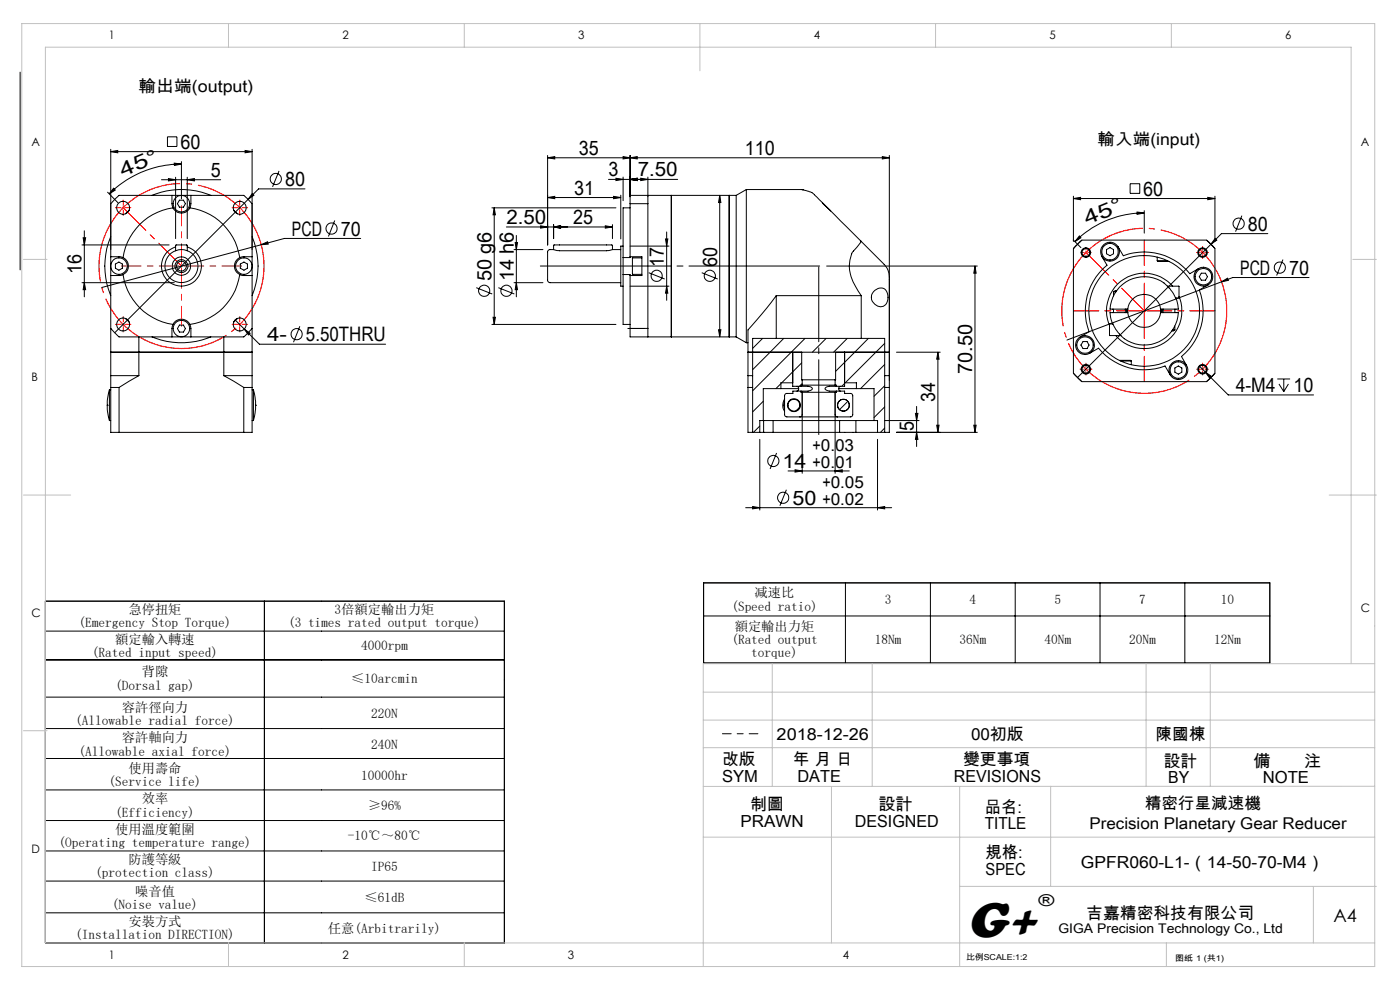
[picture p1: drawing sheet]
<svg xmlns="http://www.w3.org/2000/svg" width="297mm" height="210mm" viewBox="0 0 297 210" stroke-linecap="round" stroke-linejoin="round" font-family="sans-serif">
<g fill="none" stroke="#000" stroke-width=".21">
<path d="M4.3 15.3v41.9M23.5 32.2l1.5-.3v.5zM23.5 31.7v48M23.5 32.2h30M24.1 39.9l.3 .4-1.2 .8zM34.3 38.1h12.5M35.5 29h2v2.1h-2zM35.7 37.9l1.6 .2-1.6 .3zM37 34.6l1.5 .2-1.5 .3zM37.3 37.6v13M38.5 34.8a21.7 21.7 0 0 0-15.3 6.3M38.5 34.3v7.9"/>
<path d="M39.7 38.1l1.5-.2v.5zM39.7 37.6v13M52 31.9l1.5 .3-1.5 .2zM53.5 31.7v48M59.2 36.3l-1.4 3.3M116.2 33.5l1.5-.3v.5zM116.2 33v19M116.2 33.5h72.5M129.1 38.1h14.7M130.7 37.8l1.5 .3-1.5 .2zM132.2 33.2l1.5 .3-1.5 .2zM132.2 37.6v5"/>
<path d="M133.7 33.5l1.5-.3v.5zM133.7 38.1l1.5-.3v.5zM133.7 33v8.7M135.9 37.8l1.5 .3-1.5 .2zM137.4 37.6v4.1M187.2 33.2l1.5 .3-1.5 .2zM188.7 33v47.7M239.7 39h2.1v2h-2.1zM17.4 60h19.6M17.4 52h18.5M17.6 50.4h.6l-.3 1.6zM17.9 49v14"/>
<path d="M17.9 60l.3 1.4h-.6zM22.8 40.8l2.2 2.2M23.5 43.2l1.8-1.8h26.4l1.8 1.8M23.5 54.5h2.1l.5 .1M23.5 50.2a16.1 16.1 0 0 0 0 12.5M24.5 56l.7-.4 .8 .4v.9l-.8 .4-.7-.4zM26.1 58.2a12.5 12.5 0 0 0 10.6 10.6M26.1 54.6a2 2 0 0 1 1.1 1.8 2 2 0 0 1-1.1 1.8M26.1 58.2l-.6 .2h-2M27.4 44.6l-.8 .8M32.2 41.4a16.3 16.3 0 0 1 12.5 0M36.5 41.4v1.9l.2 .8"/>
<path d="M36.7 44.1a2.03 2.03 0 0 0 3.6 0M36.7 44.1a12.5 12.5 0 0 0-10.6 10.5M37.3 53.2v-1.2h2.4v1.2M37.3 52.4a4.2 4.2 0 0 0-2.3 6.5 4.2 4.2 0 0 0 6.9 0 4.2 4.2 0 0 0-2.2-6.5M38.1 42.5h.8l.4 .7-.4 .7h-.8l-.5-.7zM40.3 44.1a12.5 12.5 0 0 1 10.6 10.5M40.5 41.4v1.9l-.2 .8M49.6 44.6l.8 .8M50.9 54.6a2 2 0 0 0-1.2 1.8 2 2 0 0 0 1.2 1.8M50.9 58.2a12.5 12.5 0 0 1-10.6 10.6M50.9 58.2l.6 .2h2M51 56l.8-.4 .7 .4v.9l-.7 .4-.8-.4z"/>
<path d="M53.5 54.5h-2.1l-.5 .1M53.5 50.2a16.1 16.1 0 0 1 0 12.5M53.5 41.1l.4 .3-1.3 .9zM55.4 51.9l1.4-.6 .1 .5zM55.4 51.9l-33.8 9.1M64.7 40.1h-9.8l-30.6 30.5M71 46.8l-1.3 3.4M76.5 50.6h-16.2l-4.9 1.3M104.4 44.1h26.3M104.8 44.1l.3 1.5h-.5zM104.8 44.1v24.7M107.4 48.1h22.5"/>
<path d="M109 60h6.2M109 52.9h6.2M109.3 51.5h.5l-.3 1.4zM109.5 60l.3 1.4h-.5zM109.5 49.9v13.1M114.7 47.9l1.5 .2-1.5 .3zM116.2 41.9l1.5-.2v.4zM116.2 41.9h15.5M117.4 48.1l1.5-.2v.5zM117.4 47.7v2.9M117.4 52.9l.1-.9h12.3l.1 .9M117.4 52.9l1.3 .3h10l1.2-.3"/>
<path d="M117.4 52.9l-1.1 .2-.1 .3v1.2a20.8 20.8 0 0 0 .1 5.2l.4 .2h15M128.4 47.9l1.5 .2-1.5 .3zM129.9 47.7v2.9M129.9 52.9h1.8M130.2 41.7l1.5 .2-1.5 .2zM131.7 41.4v9.3M132.2 54.6v3.6M132.2 58.2h1.5v.2M132.2 58.2v10.6h1.5M132.2 52.2h-.5v8.5h.5M133.7 52.2h8.2M133.7 54.5v.1h-1.5"/>
<path d="M133.7 44.1h-1.5v10.5M133.7 43.2v11.3M133.7 58.4v11.3M133.7 43.2h3.7M133.7 54.5h2.5v3.9h-2.5M136.2 54.7h-2v3.5h2M137.4 41.4v1.8M137.4 43.2v26.5M137.6 57.8l3.4 1.4M141.2 50.7h.5l-.3 1.5zM141.4 49.2v14.5M142.4 41.4v30.1z"/>
<path d="M148.9 57.8l3.4 1.4M152.7 41.4l.2 1.6h-.5zM152.7 41.4v30.1M154.7 41.4v30.1M156.2 41.4h-22.5v1.8M156.2 41.4v30.1M158.3 40.2v32.5M158.3 40.2h12.2M158.3 40.2l-2.1 1.2M170.2 40.3l1.5 .4a2.49 2.49 0 0 1 1.6 1.1l2.9 2.9M174.4 43l1.8 1.7M175.4 56.4h31.9"/>
<path d="M176.2 44.7l6.4 6.4M182.6 51.1v.4l-1.2 1.4a3 3 0 0 0-1.1 2.3 9 9 0 0 0 1.8 6.6l.6 .9M182.6 51.1l4.1 4.1a4.5 4.5 0 0 1 2 3.6M206.8 56.4l.3 1.6h-.5zM206.8 56.4v35.3M227.7 50.9l1.6 1.6M227.7 42.1l1.5-.2v.5zM227.7 41.6v9.6M227.7 42.1h30M228.1 52.2l1.4-1.3h26.5l.3 .3 1.4 1.5v26.5l-.2 .3-1.5 1.5h-26.5l-.5-.5-1.3-1.3v-26.5zM229 50.1l.3 .3-1.3 .9zM229.5 50.9l-1.8 1.8"/>
<path d="M233.8 54.4l1 1.9a12.5 12.5 0 0 0-3.8 14.1l-1.8 1.1M234.7 52.9l.8-.4 .7 .4v.9l-.7 .4-.8-.4zM237.2 52.4l1.1 1.8a12.6 12.6 0 0 1 14.1 3.9l1.9-1.1M237.2 52.4a2 2 0 0 0-2.7-.7 2 2 0 0 0-.7 2.7M237.2 52.4a2 2 0 0 1-.7 2.7 2 2 0 0 1-2.7-.7M241.2 45l1.5 .2-1.5 .3zM242.7 45.2a20.8 20.8 0 0 0-14.7 6.1M242.7 44.7v4.8M245.5 55.3h2.2M245.5 55.3l.1 .1h2.4M245.5 54.5v.8M254.3 57a2 2 0 0 1 2.7 .7 2 2 0 0 1-.7 2.7"/>
<path d="M254.3 57a2 2 0 0 0-.7 2.7 2 2 0 0 0 2.7 .7M254.8 58h.9l.5 .7-.5 .7h-.9l-.4-.7zM256 50.9l.6 .7M256.2 41.9l1.5 .2-1.5 .3zM256.6 51.6l1.1 1.1M256.9 51.8l-28.3 28.3M257.7 41.6v9.6M257.8 50.6l.3 .3-1.2 .9zM259.1 59.8l1.3-.8 .2 .5zM259.1 59.8l-32.8 12.3M263.5 45.7l-1.4 3.4M269 49.6h-9.9l-2.2 2.2"/>
<path d="M272.2 55.1l-1.4 3.3M277.7 58.9h-16.2l-2.4 .9M23.5 69.7l1.8 1.8h26.4l1.8-1.8M23.5 79.7v2.5M23.5 79.7h6M23.5 74.7h30M26.6 67.5l.8 .8M29.5 79.7l-4.2 2.5M29.5 71.5v8.2M32.2 71.5a16.3 16.3 0 0 0 12.5 0M36.7 68.8a2 2 0 0 1 1.8-1.1 2 2 0 0 1 1.8 1.1M36.7 68.8l-.2 .8v1.9"/>
<path d="M38.1 69h.8l.4 .7-.4 .7h-.8l-.5-.7zM40.3 68.8l.2 .8v1.9M47.5 79.7l4.2 2.5M47.5 79.7h6M47.5 71.5v8.2M49.9 67.9l5.1 5.1h26.8M50.4 67.5l-.8 .8M51.8 69.8l1.3 .9-.4 .3zM53.5 79.7v2.5M63.6 69.2l-1.3 3.4M101 61l3.4 1.4M104.4 68.8h26.3"/>
<path d="M104.6 67.3h.5l-.3 1.5zM105.7 61l3.4 1.4M133.7 60.7h8.2M133.7 69.7v1.8h22.5M133.7 69.7h3.7M137.4 69.7v1.8M141.4 60.7l.3 1.5h-.5zM152.4 69.9h.5l-.2 1.6zM156.2 71.5l2.1 1.2M158.3 72.7h.4M158.7 79.7v2.5M158.7 79.7h1"/>
<path d="M158.7 74.7h30M159.7 79.7v2.5M161.8 71.8l-2.1 2.1M164.7 62.7l-2.1 2.7-3.9 4.6v9.7M164.7 71.8h-5v7.9M164.7 62.7h18M164.7 62.7v9.1M164.7 71.8h18M166.3 71.8l-6.6 6.6M168.2 74.7v7.2h1.7M170.1 77l-4.3 4.2M170.1 74.7l.1 5.9"/>
<path d="M170.8 71.8l-11.1 11.1M175.3 71.8l-3 2.9M177.3 74.7l-.1 5.9M179.2 74.7v7.2h-1.8M179.7 71.8l-2.9 2.9M182.7 71.8h5v7.9M182.7 62.7v9.1M184.2 71.8l-6.9 7M185.3 61.9a1.67 1.67 0 0 1 2.1-.7 1.67 1.67 0 0 1 1 1.9 1.64 1.64 0 0 1-.9 1.8 1.64 1.64 0 0 1-1.9-.4 1.83 1.83 0 0 1-.3-2.6zM187.7 72.8l-8.4 8.4M187.7 77.3l-5.1 5.1M187.7 79.7h1v2.5"/>
<path d="M187.7 79.7v2.5M190.2 74.7h9.3M199 74.7l.2 1.5h-.5zM199 74.7v17M227.7 79.2l1.8 1.8M229.2 71.5a2 2 0 0 0-.8 2.7 2 2 0 0 0 2.8 .7M229.2 71.5a2 2 0 0 1 2.7 .7 2 2 0 0 1-.7 2.7M229.8 72.5h.8l.4 .7-.4 .7h-.8l-.5-.7zM231.2 74.9l1.8-1a12.5 12.5 0 0 0 14.2 3.7l1 1.9M236 68.7h-.6v2.5h2.4M236.2 61.9h.5M236.2 61.9v.9"/>
<path d="M236.2 65.6v.7M236.9 61.7l-.7 .2M237.5 76.4h2.3l.2 .2M237.8 76.6h2.2M238.7 65.6v.7M239 65.6v.7M239.3 65.6a3.5 3.5 0 0 1 3.4-3.1 3.5 3.5 0 0 1 3.5 3.1M239.3 66.3a3.5 3.5 0 0 0 3.4 3.1 3.5 3.5 0 0 0 3.5-3.1M239.3 66.3h-3.8a6.2 6.2 0 0 0 1.8 4.3 7.2 7.2 0 0 0 7.8 2.2 7.2 7.2 0 0 0 4.9-6.5h-3.3M239.3 65.6v.7M240 76.6v.8M246.2 65.6h.5"/>
<path d="M246.2 66.3h.5M246.2 65.6v.7M246.5 65.6v.7M246.7 65.6v.7M247.6 60.7h2.5v2.5h-.7M248.7 70h.5M248.8 60.7a8 8 0 0 0-10.3-1.5 8 8 0 0 0-3.1 9.8M249.2 70l-.6 .2M249.2 65.6v.7M249.2 69.2v.8M249.2 78.1l.8-.5 .7 .5v.8l-.7 .5-.8-.5zM249.4 63.2a7.2 7.2 0 0 0-7.9-4.4 7.2 7.2 0 0 0-6 6.8h3.8"/>
<path d="M249.4 63.2l.6 2.4h-3.3M250.1 62.9a8 8 0 0 1-3.1 9.8 8 8 0 0 1-10.3-1.5M251.7 77.5a2 2 0 0 1-.7 2.7 2 2 0 0 1-2.8-.7M251.7 77.5a2 2 0 0 0-2.7-.7 2 2 0 0 0-.8 2.7M254.5 77.7l6.1 6.1h18.1M255.7 78.9l1.2 .9-.3 .3zM256.3 60.4l-1.9 1.1a12.5 12.5 0 0 1-3.8 14.1l1.1 1.9M257.7 79.2l-1.7 1.8M22.8 86h.1M22.8 86v1.2l.4 2M23.2 82.7v6.5M23.2 82.7l-.4 2v1.3"/>
<path d="M23.2 89.2h.3M23.2 82.7h.3M23.5 82.2h1.8M23.5 82.2v9.5h1.8M25.3 91.7h26.4M25.3 82.2v9.5M51.7 82.2h1.8M51.7 82.2v9.5M53.5 82.2v9.5h-1.8M53.5 89.2h.3M53.5 82.7h.3M53.8 82.7v6.5"/>
<path d="M53.8 82.7l.3 1.6 .1 1.7M54.2 86h.1M54.2 86l-.1 1.6-.3 1.6M158.7 82.2h1M158.7 82.2v9.5h1M159.7 91.7h1.5M159.7 82.2v9.5M161.2 93.2v15M161.2 91.7h.8M161.2 90.4l-1.4 1.3M161.9 89.2h23.5M161.9 89.2h-.7v2.5"/>
<path d="M161.9 85.1l-2.2 2.3M162 91.7h2M162 89.2v2.5M164 91.7h14.1M164 89.2v2.5M164.7 96.1l-1.3 3.4M165.7 81.4l-1.1 1M165.7 82.4h3.7M165.7 82.4h-3.8v6.8M166.4 84.7a2.22 2.22 0 0 0 0 2.5M166.4 85.2l-.1 .8 .1 .7M167.2 99.9h13"/>
<path d="M168.2 81.2h-2.5v1.2M168.7 99.7l1.5 .2-1.5 .2zM169.1 81.9a.53 .53 0 0 1 .3 .6 .53 .53 0 0 1-.3 .5M169.6 86.5l-.7 .6M169.7 88.4h8M169.9 81.9h.4a2.18 2.18 0 0 1 2 .5 2.29 2.29 0 0 1-2.2 .6h-.2M169.9 83h-1.7v.5h-1.4l-.3 .1-.1 .4 .1 4.2 .4 .2h2.8M169.9 83v.2h.3M170.2 80.6h7M170.2 81.7h7M170.2 87.9l-.2 .4-.3 .1M170.2 83.2h7"/>
<path d="M170.2 80.6v1.1M170.2 83.2v17.2M170.2 81.7h-.3v.2M170.2 81.4l-.6 .5M177.2 99.9l1.5-.2v.4zM177.2 87.9l.1 .4 .4 .1M177.2 80.6v1.1M177.2 83.2v17.2M177.2 81.7h.2v.2M177.4 81.9h-.4a2.18 2.18 0 0 0-2 .5 2.29 2.29 0 0 0 2.2 .6h.2M177.4 83h1.8v.5h1.3l.3 .1 .1 .4v4.2l-.5 .2h-2.7M177.4 83v.2h-.2"/>
<path d="M177.9 82.4h3.8M178.1 91.7h3.5M178.1 89.2v2.5M178.3 81.9a.53 .53 0 0 0-.4 .6 .53 .53 0 0 0 .4 .5M179.2 81.2h2.5v1.2M179.2 81.3l-.6 .6M179.9 85.1l-1.8 1.8M181.6 91.7h4.6M181.6 89.2v2.5M181.7 82.4h3.7v6.8M185.4 89.2h.8v2.5M186.2 93.2v15"/>
<path d="M186.2 91.7h1.5M187.7 89.2h7.3M187.7 81.8l-2.3 2.3M187.7 86.3l-2.3 2.3M187.7 90.8l-.9 .9M187.7 82.2h1M187.7 82.2v9.5M188.7 82.2v9.5h-1M190.2 91.7h17.1M194.2 87.7h.5l-.2 1.5zM194.5 91.7l.2 1.5h-.5zM194.5 86.2v8.5"/>
<path d="M198.7 90.2h.5l-.2 1.5zM206.6 90.2h.5l-.3 1.5zM271 80.4h2.7M271.3 81.4l1 1.7M272.3 80.4v2.7M273.3 81.4l-1 1.7M158.2 107.7h31M159.7 107.4l1.5 .3-1.5 .2zM166.8 103.9l-1.3 3.4M186.2 107.7l1.5-.3v.5zM9.6 127.5h97.4v72.5h-97.4zM9.6 133.9h97.4"/>
<path d="M9.6 140h97.4M56.1 127.5v72.5M149.3 123.6h120.1v17h-120.1zM149.3 130.7h120.1M179.4 123.6v17M197.4 123.6v17M215.4 123.6v17M233.4 123.6v17M251.4 123.6v17M9.6 147.9h97.4M9.6 154.5h97.4M9.6 160.9h97.4"/>
<path d="M9.6 167.6h97.4M9.6 174.1h97.4M9.6 180.5h97.4M9.6 186.9h97.4M9.6 193.6h97.4"/>
<circle cx="58.5" cy="38" r="1.19"/>
<circle cx="25.2" cy="56.5" r="1.75"/>
<circle cx="26.1" cy="44.1" r="1.37"/>
<circle cx="38.5" cy="56.5" r="1.04"/>
<circle cx="38.5" cy="56.5" r="1.36"/>
<circle cx="38.5" cy="43.2" r="1.76"/>
<circle cx="38.5" cy="56.4" r="1.95"/>
<circle cx="38.5" cy="56.5" r="3.5"/>
<circle cx="50.8" cy="44.1" r="1.37"/>
<circle cx="51.7" cy="56.5" r="1.75"/>
<circle cx="70.3" cy="48.5" r="1.19"/>
<circle cx="139.3" cy="58.5" r="1.19"/>
<circle cx="150.6" cy="58.5" r="1.19"/>
<circle cx="230.4" cy="53.6" r="1.01"/>
<circle cx="230.4" cy="53.6" r=".83"/>
<circle cx="235.5" cy="53.4" r="1.76"/>
<circle cx="255.1" cy="53.6" r="1.02"/>
<circle cx="255.1" cy="53.6" r=".83"/>
<circle cx="255.3" cy="58.7" r="1.75"/>
<circle cx="262.8" cy="47.4" r="1.18"/>
<circle cx="271.5" cy="56.8" r="1.19"/>
<circle cx="26.1" cy="68.8" r="1.38"/>
<circle cx="38.5" cy="69.7" r="1.75"/>
<circle cx="50.9" cy="68.8" r="1.38"/>
<circle cx="62.9" cy="70.9" r="1.18"/>
<circle cx="102.7" cy="61.7" r="1.19"/>
<circle cx="107.4" cy="61.7" r="1.19"/>
<circle cx="230.2" cy="73.2" r="1.75"/>
<circle cx="230.4" cy="78.3" r="1"/>
<circle cx="230.4" cy="78.3" r=".82"/>
<circle cx="242.7" cy="66" r="11.8"/>
<circle cx="250" cy="78.5" r="1.76"/>
<circle cx="255.1" cy="78.3" r=".83"/>
<circle cx="255.1" cy="78.3" r="1.01"/>
<circle cx="164.1" cy="97.8" r="1.18"/>
<circle cx="168.4" cy="85.9" r="1.37"/>
<circle cx="168.4" cy="85.9" r="1.25"/>
<circle cx="178.9" cy="86" r="1.26"/>
<circle cx="178.9" cy="85.9" r="1.24"/>
<circle cx="166.1" cy="105.6" r="1.18"/>
</g>
<path d="M55.2 51.3a17.5 17.5 0 0 0-29.2-7.1 17.5 17.5 0 0 0 7.8 29.1 17.5 17.5 0 0 0 21.7-20.8l-.3-1.2M259.5 60.8a17.5 17.5 0 0 0-29.3-7.1 17.5 17.5 0 0 0 7.8 29.1 17.5 17.5 0 0 0 21.8-20.8l-.3-1.2" fill="none" stroke="#f00" stroke-width=".25" stroke-dasharray="30.5 1.3 1.3 1.3" stroke-dashoffset="11.7" stroke-linecap="butt"/>
<path d="M136.7 69.7h-3.5" fill="none" stroke="#000" stroke-width=".21" stroke-dasharray="30.5 1.3 1.3 1.3"/>
<path d="M173.9 56.4h-59.3" fill="none" stroke="#000" stroke-width=".21" stroke-dasharray="30.5 1.3 1.3 1.3" stroke-dashoffset="2.8"/>
<path d="M173.7 56.6v35.6" fill="none" stroke="#000" stroke-width=".21" stroke-dasharray="30.5 1.3 1.3 1.3" stroke-dashoffset="14.6"/>
<g fill="none" stroke="#f00" stroke-width=".21" stroke-dasharray="30.5 1.3 1.3 1.3">
<path d="M25.6 44.1h-1.1M26.1 43.6v-1.2M26.1 44.6v1.1M26.6 44.1h1.2M50.4 44.1h-1.1M50.9 43.6v-1.2M50.9 44.6v1.1M51.4 44.1h1.1M229.9 53.6h-.6M230.4 53.1v-.6M230.4 54.1v.5M230.9 53.6h.6"/>
<path d="M254.6 53.6h-.7M255.1 53.1v-.8M255.1 54.1v.7M255.6 53.6h.8M25.6 68.8h-1.1M26.1 68.3v-1.1M26.1 69.3v1.1M26.6 68.8h1.2M50.4 68.8h-1.1M50.9 68.3v-1.1M50.9 69.3v1.1M51.4 68.8h1.1"/>
<path d="M229.9 78.3h-.8M230.4 77.8v-.8M230.4 78.8v.8M230.9 78.3h.7M254.6 78.3h-.7M255.1 77.8v-.8M255.1 78.8v.8M255.6 78.3h.8"/>
</g>
<path d="M38 56.4h-12.2M38.5 55.9v-12.2M38.5 56.9v12.3M39 56.4h12.3" fill="none" stroke="#f00" stroke-width=".21" stroke-dasharray="30.5 1.3 1.3 1.3" stroke-dashoffset="26.3"/>
<path d="M242.3 65.9h-14.5M242.8 65.4v-14.5M242.8 66.4v14.5M243.3 65.9h14.5" fill="none" stroke="#f00" stroke-width=".21" stroke-dasharray="30.5 1.3 1.3 1.3" stroke-dashoffset="25.1"/>
<g fill="none" stroke="#f00" stroke-width=".21">
<path d="M25.9 44.1h.5M26.1 43.8v.5M38.2 56.4h.5M38.5 56.2v.5M50.6 44.1h.5M50.9 43.8v.5M230.1 53.6h.5M230.4 53.3v.5M254.8 53.6h.6M255.1 53.3v.5M25.9 68.8h.5M26.1 68.6v.5"/>
<path d="M50.6 68.8h.5M50.9 68.6v.5M230.1 78.3h.5M230.4 78.1v.5M242.5 66h.5M242.7 65.7v.5M254.8 78.3h.6M255.1 78.1v.5"/>
</g>
<path d="M153.3 155.6h7.5" fill="none" stroke="#000" stroke-width=".21" stroke-dasharray="30.5 1.3 1.3 1.3" stroke-dashoffset="28.6"/>
<path d="M26.1 44.1l12.4 12.3M230.4 53.6l12.4 12.3" fill="none" stroke="#f00" stroke-width=".21" stroke-dasharray="30.5 1.3 1.3 1.3" stroke-dashoffset="23.6"/>
<g fill="none" stroke="#c0c0c0" stroke-width=".21">
<path d="M4.6 5h287v200h-287zM48.5 5v5M98.5 5v5M148.5 5v10M198.5 5v5M248.5 5v5M5 55h5M287 55h5M5 105h10M282 105h10M5 155h5M149.2 152.7h142.4"/>
<path d="M149.2 146.8h142.4M149.2 158.6h142.4M163.8 140.8v26M185 140.8v26M243.1 140.8v26M256.8 140.8v26M286.6 140.8v-130.8h-277v190h282M291.6 140.8h-142.4v64.2M149.2 177.6h142.4M176.4 166.8v33.2M203.6 166.8v38.2M222.9 166.8v21.2"/>
<path d="M291.6 166.8h-142.4M203.6 188h88.4M278.6 188v12M48.5 200v5M98.5 200v5M247.4 200v5"/>
</g>
<g fill="#000">
<path d="M23.5 32.2l1.5-.3v.5zM52 31.9l1.5 .3-1.5 .2z"/>
<path d="M37 34.6l1.5 .2-1.5 .3zM24.1 39.9l.3 .4-1.2 .8z"/>
<path d="M116.2 33.5l1.5-.3v.5zM132.2 33.2l1.5 .3-1.5 .2zM133.7 33.5l1.5-.3v.5zM187.2 33.2l1.5 .3-1.5 .2zM114.7 47.9l1.5 .2-1.5 .3zM117.4 48.1l1.5-.2v.5zM117.4 48.1l1.5-.2v.5zM128.4 47.9l1.5 .2-1.5 .3zM130.7 37.8l1.5 .3-1.5 .2zM133.7 38.1l1.5-.3v.5zM133.7 38.1l1.5-.3v.5zM135.9 37.8l1.5 .3-1.5 .2zM168.7 99.7l1.5 .2-1.5 .2zM177.2 99.9l1.5-.2v.4zM159.7 107.4l1.5 .3-1.5 .2zM186.2 107.7l1.5-.3v.5zM35.7 37.9l1.6 .2-1.6 .3zM39.7 38.1l1.5-.2v.5zM53.5 41.1l-.9 1.2 1.3-.9zM51.8 69.8l.9 1.2 .4-.3zM227.7 42.1l1.5-.2v.5zM256.2 41.9l1.5 .2-1.5 .3zM257.8 50.6l-.9 1.2 1.2-.9zM255.7 78.9l.9 1.2 .3-.3z"/>
<path d="M55.4 51.9l1.5-.1-.1-.5zM259.1 59.8l1.5-.3-.2-.5z"/>
<path d="M109.5 60l.3 1.4h-.5zM109.3 51.5h.5l-.3 1.4zM198.7 90.2h.5l-.2 1.5zM199 74.7l.2 1.5h-.5zM194.5 91.7l.2 1.5h-.5zM194.2 87.7h.5l-.2 1.5zM206.6 90.2h.5l-.3 1.5zM206.8 56.4l.3 1.6h-.5z"/>
<path d="M130.2 41.7l1.5 .2-1.5 .2zM116.2 41.9l1.5-.2v.4z"/>
<path d="M141.2 50.7h.5l-.3 1.5zM141.4 60.7l.3 1.5h-.5zM104.8 44.1l.3 1.5h-.5zM104.6 67.3h.5l-.3 1.5zM152.7 41.4l.2 1.6h-.5zM152.4 69.9h.5l-.2 1.6zM17.6 50.4h.6l-.3 1.6zM17.9 60l.3 1.4h-.6z"/>
<path d="M241.2 45l1.5 .2-1.5 .3zM229 50.1l.3 .3-1.3 .9z"/>
</g>
<text font-size="11" x="205.1" y="198.7">G+</text>
<g font-size="4.2">
<text x="38.3" y="31.6">60</text>
<text x="122.8" y="32.9">35</text>
<text x="158" y="32.9">110</text>
<text x="26.1" y="37.5" transform="rotate(-23 26.1 37.5)">4 5 °</text>
<text x="44.7" y="37.5">5</text>
<text x="60.5" y="39.5">80</text>
<text x="121.8" y="41.3">31</text>
<text x="129.1" y="37.4">3</text>
<text x="135.3" y="37.4">7.50</text>
<text x="242.5" y="41.5">60</text>
<text x="107.4" y="47.5">2.50</text>
<text x="121.6" y="47.5">25</text>
<text x="230.7" y="47.8" transform="rotate(-23 230.7 47.8)">4 5 °</text>
<text x="61.9" y="50">PCD</text>
<text x="72.3" y="50">70</text>
<text x="264.8" y="48.9">80</text>
<text x="17.3" y="58" transform="rotate(-90 17.3 58)">16</text>
<text x="104.3" y="59.7" transform="rotate(-90 104.3 59.7)">50 g6</text>
<text x="109" y="59.7" transform="rotate(-90 109 59.7)">14 h6</text>
<text x="140.8" y="56.5" transform="rotate(-90 140.8 56.5)">17</text>
<text x="152.1" y="56.5" transform="rotate(-90 152.1 56.5)">60</text>
<text x="263.1" y="58.3">PCD</text>
<text x="273.5" y="58.3">70</text>
<text x="56.6" y="72.4">4-</text>
<text x="64.9" y="72.4">5.50THRU</text>
<text x="206.2" y="79.3" transform="rotate(-90 206.2 79.3)">70.50</text>
<text x="262.2" y="83.1">4-M4</text>
<text x="274.4" y="83.1">10</text>
<text x="198.4" y="85.3" transform="rotate(-90 198.4 85.3)">34</text>
<text x="193.9" y="91.5" transform="rotate(-90 193.9 91.5)">5</text>
<text x="166" y="99.3">14</text>
<text x="168.1" y="107.1">50</text>
</g>
<text font-size="3.9" x="282.9" y="195.5">A4</text>
<g font-size="3.5">
<text x="29.4" y="19.6">輸出端(output)</text>
<text x="232.8" y="30.7">輸入端(input)</text>
<text x="172.4" y="95.8">+0.03</text>
<text x="172.4" y="99.3">+0.01</text>
<text x="174.5" y="103.6">+0.05</text>
<text x="174.5" y="107.1">+0.02</text>
<text x="164.8" y="157">2018-12-26</text>
<text x="206" y="157">00初版</text>
<text x="245.2" y="157">陳國棟</text>
<text x="153.2" y="162.3">改版</text>
<text x="153.2" y="165.8">SYM</text>
<text x="168.2" y="162.3">年 月 日</text>
<text x="169.2" y="165.8">DATE</text>
<text x="202.4" y="165.8">REVISIONS</text>
<text x="204.3" y="162.3">變更事項</text>
<text x="246.9" y="162.6">設計</text>
<text x="247.9" y="166.1">BY</text>
<text x="265.9" y="162.6">備</text>
<text x="267.9" y="166.1">NOTE</text>
<text x="276.6" y="162.6">注</text>
<text x="159.1" y="171.9">制圖</text>
<text x="186.4" y="171.9">設計</text>
<text x="208.9" y="172.4">品名:</text>
<text x="157.1" y="175.4">PRAWN</text>
<text x="181.3" y="175.4">DESIGNED</text>
<text x="208.9" y="175.9">TITLE</text>
<text x="209.1" y="182.1">規格:</text>
<text x="209.1" y="185.6">SPEC</text>
<text x="229.3" y="184.2">GPFR060-L1-（14-50-70-M4）</text>
<text x="220.3" y="192.2">®</text>
<text x="230.5" y="194.8">吉嘉精密科技有限公司</text>
</g>
<g font-size="3.4">
<text x="242.9" y="171.6">精密行星減速機</text>
<text x="231.1" y="175.9">Precision Planetary Gear Reducer</text>
</g>
<g font-size="2.8">
<text x="27.2" y="130.3">急停扭矩</text>
<text x="71" y="130.3">3倍額定輸出力矩</text>
<text x="155.2" y="129.6">(Speed ratio)</text>
<text x="160.1" y="126.7">减速比</text>
<text x="187.7" y="128.1">3</text>
<text x="205.7" y="128.1">4</text>
<text x="223.7" y="128.1">5</text>
<text x="241.7" y="128.1">7</text>
<text x="259" y="128.1">10</text>
<text x="16.7" y="133.1">(Emergency Stop Torque)</text>
<text x="24.4" y="136.5">額定輸入轉速</text>
<text x="61.1" y="133.1">(3 times rated output torque)</text>
<text x="76.6" y="137.9">4000rpm</text>
<text x="155.2" y="136.6">(Rated output</text>
<text x="155.9" y="133.8">額定輸出力矩</text>
<text x="185.6" y="136.6">18Nm</text>
<text x="203.6" y="136.6">36Nm</text>
<text x="221.6" y="136.6">40Nm</text>
<text x="239.6" y="136.6">20Nm</text>
<text x="257.6" y="136.6">12Nm</text>
<text x="19.5" y="139.3">(Rated input speed)</text>
<text x="30.1" y="143.5">背隙</text>
<text x="159.4" y="139.5">torque)</text>
<text x="24.4" y="146.3">(Dorsal gap)</text>
<text x="74.5" y="144.9">≤10arcmin</text>
<text x="16" y="153.8">(Allowable radial force)</text>
<text x="25.8" y="151">容許徑向力</text>
<text x="78.7" y="152.4">220N</text>
<text x="16.7" y="160.3">(Allowable axial force)</text>
<text x="25.8" y="157.5">容許軸向力</text>
<text x="78.7" y="158.9">240N</text>
<text x="23" y="166.8">(Service life)</text>
<text x="27.2" y="164">使用壽命</text>
<text x="76.6" y="165.4">10000hr</text>
<text x="24.4" y="173.2">(Efficiency)</text>
<text x="30.1" y="170.4">效率</text>
<text x="78" y="171.8">≥96%</text>
<text x="12.4" y="179.7">(Operating temperature range)</text>
<text x="24.4" y="176.9">使用溫度範圍</text>
<text x="73.8" y="178.3">-10℃～80℃</text>
<text x="27.2" y="183.3">防護等級</text>
<text x="78.7" y="184.7">IP65</text>
<text x="20.2" y="186.1">(protection class)</text>
<text x="28.7" y="190">噪音值</text>
<text x="77.3" y="191.4">≤61dB</text>
<text x="23.7" y="192.8">(Noise value)</text>
<text x="27.2" y="196.4">安裝方式</text>
<text x="69.6" y="197.8">任意(Arbitrarily)</text>
<text x="224.5" y="197.8">GIGA Precision Technology Co., Ltd</text>
<text x="16" y="199.2">(Installation DIRECTION)</text>
</g>
<g font-size="2.5">
<text x="23.1" y="8.4">1</text>
<text x="72.7" y="8.4">2</text>
<text x="122.7" y="8.4">3</text>
<text x="172.7" y="8.4">4</text>
<text x="222.7" y="8.4">5</text>
<text x="272.7" y="8.4">6</text>
<text x="6.7" y="30.9">A</text>
<text x="288.7" y="30.9">A</text>
<text x="6.7" y="80.9">B</text>
<text x="288.7" y="80.9">B</text>
<text x="6.7" y="130.9">C</text>
<text x="288.7" y="129.9">C</text>
<text x="6.7" y="180.9">D</text>
<text x="23.1" y="203.4">1</text>
<text x="72.7" y="203.4">2</text>
<text x="120.5" y="203.4">3</text>
<text x="178.8" y="203.4">4</text>
</g>
<g font-size="1.7">
<text x="204.9" y="203.7">比例SCALE:1:2</text>
<text x="249.3" y="203.8">图纸 1 (共1)</text>
</g>
</svg>
